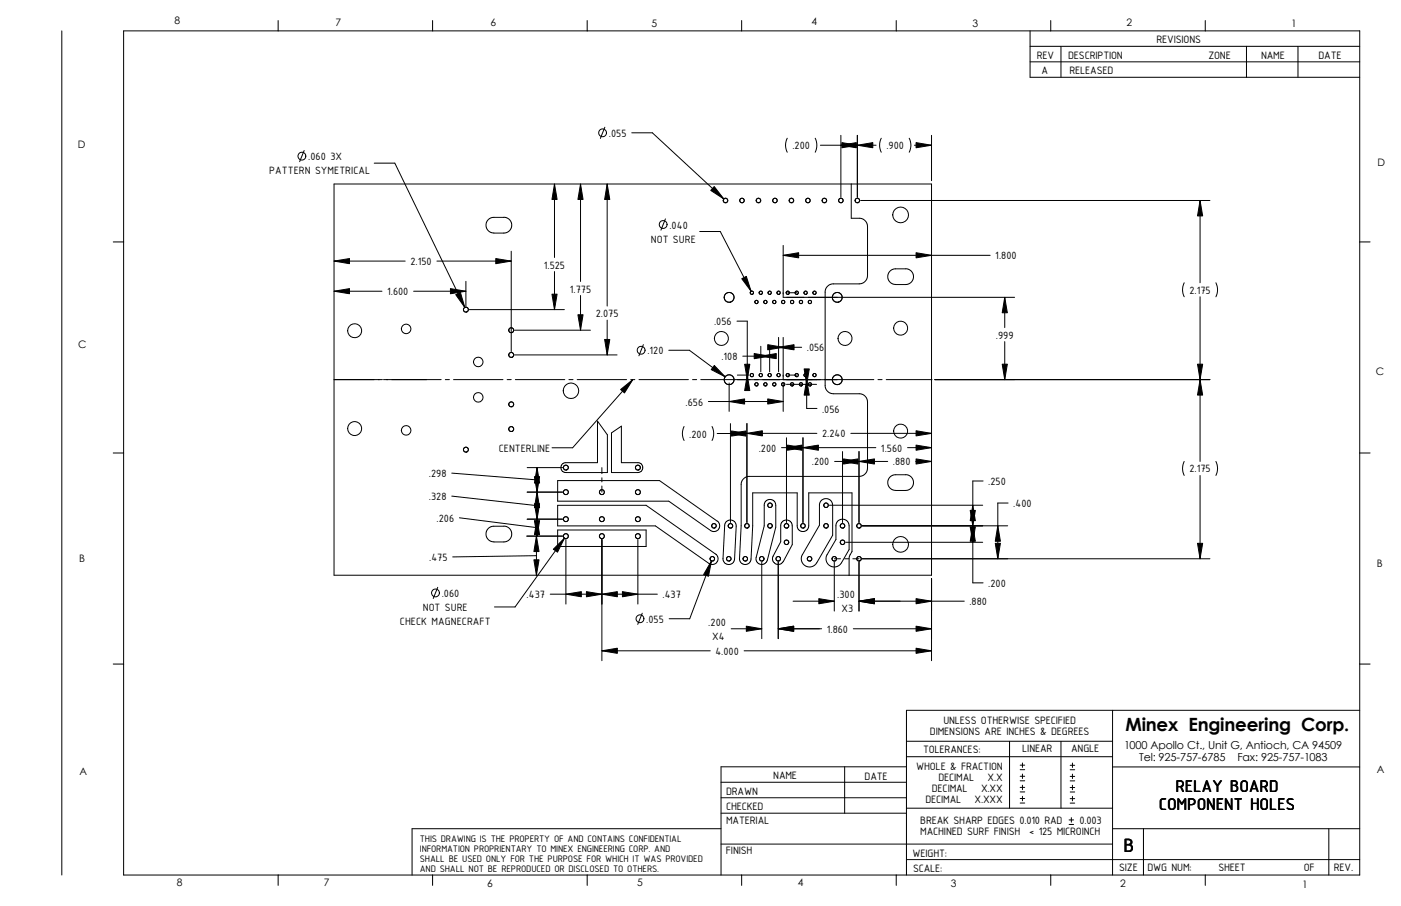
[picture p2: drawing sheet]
<svg xmlns="http://www.w3.org/2000/svg" width="432mm" height="279mm" viewBox="0 0 432 279" stroke-linecap="round" stroke-linejoin="round" font-family="sans-serif">
<g fill="none" stroke="#000" stroke-width=".31">
<path d="M19 9.5v260.4M38.1 9.5h381v260.4h-381zM85.7 6.3v3.2M133.3 6.3v3.2M181 6.3v3.2M228.6 6.3v3.2M276.2 6.3v3.2M317.5 9.5v14.3h101.6M317.5 19.1h101.6M317.5 14.3h101.6M323.9 6.3v3.2M327 14.3v9.5"/>
<path d="M371.5 6.3v3.2M384.2 14.3v9.5M400 14.3v9.5M186.4 39.2l-1.4 3.5M93.7 46.4l-1.3 3.5M103 56.7h184.1v120.7h-184.1zM115.3 50.3h6.4l21.6 44.5M170.9 56.7l.8 4.8h-1.6zM170.9 56.7v22.7M178.9 56.7l.8 4.8h-1.6zM178.9 56.7v30.1M187.1 56.7l.8 4.8h-1.5z"/>
<path d="M187.1 56.7v37.7M194.7 41h6.4l22 20.4M220.1 57.5l3 3.9-4-2.7zM242.6 42.6a4.7 4.7 0 0 0 0 4.3M251.2 42.6a4.8 4.8 0 0 1 0 4.3M252.8 44.8h17.2M259.2 44.8l4.7-.8v1.6zM259.2 41.7v19.1M259.5 44l4.7 .8-4.7 .8zM262.4 56.7v10.6l3.4 .2 1.1 .9 .4 .9 .1 16-.6 1.3-1.3 .9h-9l-1.1 .5-.9 1.1-.2 .7v29.4l.6 1.3 1.3 .8 8.9 .1 1.2 .5 .9 1.1 .2 1-.2 21.2-.9 1.3-1.5 .4h-34.1l-1.5 .7-.5 .6-.3 .9a221 221 0 0 1-.5 23.2l.4 1.2 1.1 .6 1.3-.3 .7-1.1 .6-10.5v-10.2h13.7v10.4l.6 1.1 1.2 .4 1.1-.4 .6-1.1 .1-10.4h13.3v18.1l-.9 1.9v5.4M264.2 44.8l4.8-.8v1.6zM264.2 41.7v19.1"/>
<path d="M271.6 42.6a4.8 4.8 0 0 0 0 4.3M280.2 42.6a4.7 4.7 0 0 1 0 4.3M281.8 44.8h5.3M282.3 44l4.8 .8-4.8 .8zM287.1 41.7v14M34.9 74.6h3.2M150.3 67.9l.7-.6 .9-.3 4.1 .1 .9 .5 .5 .6 .3 .9-.1 1-.5 1-1.1 .7h-4.5l-1.2-.8-.4-.9-.1-1.1zM152.8 79.7l4.8 .8-4.8 .8zM157.6 77.5v30.9M205.1 67.5l-1.4 3.5M215.6 71.4h6.4l9.5 18.4M241.4 78.7l4.7-.8v1.6z"/>
<path d="M241.4 75.7v16h71.3M241.4 78.7h63.8M265.3 61.8h107.6M282.3 77.9l4.8 .8-4.8 .8zM369.9 61.8l.8 4.8h-1.6zM369.9 61.8v25.4M419.1 74.6h3.2M103 80.5l4.7-.8v1.6zM103 89.8l4.7-.8v1.6zM103 80.5h21.9M103 89.8h14.7M127.5 89.8h16.1"/>
<path d="M134.7 80.5h22.9M138.8 89l4.8 .8-4.8 .8zM140.5 90.9l1.4-.7 1.4 4.6zM143.6 86.8v7.7M144.6 95.5h29.3M170.1 90.7h1.6l-.8 4.8zM170.9 83.7v11.8M178.1 97.1h1.6l-.8 4.7zM178.9 91.1v10.7M187.1 98.7v10.8M227.1 99h3.2v18.1M228.6 86l1.4-.8 1.5 4.6z"/>
<path d="M242.8 90.3h2.8M274.1 83.8l1.5-.9 4.2 .1 .9 .5 .5 .6 .3 .9v1l-.7 1.1-1 .6-4.5-.1-1.2-.8-.4-.8-.1-1.1zM309.7 91.7l.8 4.8h-1.6zM309.7 91.7v9.3M365 87.2a4.9 4.9 0 0 0 0 4.3M369.9 91.5v50.8M374.8 87.2a4.9 4.9 0 0 1 0 4.3M103 117.1h14.9M118.2 117.1h17.8M137.2 117.1h1.3M139.8 117.1h15.2M156.3 117.1h1.3"/>
<path d="M158.6 101.8h23.4M158.6 109.5h31.6M158.8 117.1h15.3M175.3 117.1h1.3M177.9 117.1h15.2M186.4 104.7h1.5l-.8 4.8zM194.4 117.1h1.3M195 117.1l-18.5 21h-6.4M196.9 117.1h15.3M198.3 106.3l-1.4 3.4M206.1 108h6.4l11 8.2M213.4 117.1h1.3"/>
<path d="M216 117.1h15.2M220.2 112.7l3.3 3.5-4.3-2.2zM224.7 118.1v8.8M227.3 115.7h3.4M227.3 117.1h13.1M228.9 109.8h8.3M229.5 112.3h1.6l-.8 4.8zM230.3 115.7l.8 4.7h-1.6zM232.5 109l4.7 .8-4.7 .8zM232.5 117.1h1.3M234.5 109.8l4.7-.8v1.6zM234.5 106.8v7.9"/>
<path d="M235 117.1h15.3M236.6 106.3l4.8 .8-4.8 .8zM237.2 106.8v7.9M240 107.1l4.7-.8v1.6zM240 107.1h7.1M240 104.1v10.6M241.4 104.1v13h16.6M241.4 118.1v8.8M242.4 118.5h9.3M242.8 115.7h2.8M247.8 113.8h1.6l-.8 4.7zM248.6 117.1l.8 4.8h-1.6z"/>
<path d="M248.6 117.1v8.9h3.2M251.5 117.1h1.3M254.1 117.1h15.2M270.6 117.1h1.3M273.1 117.1h14.1l-.2 .1M287 117l.2 .2M288.1 117.1h84.8M308.9 112.3h1.6l-.8 4.8zM309.7 105.3v11.8M369.1 112.3h1.6l-.8 4.8zM369.9 117.1l.8 4.7h-1.6zM34.9 139.7h3.2"/>
<path d="M184.1 129.9l3.1 4.2v11.6h-12.8l-.9-.3-.5-.6-.1-.8 .3-.8 .8-.5h10.1zM188.5 133.5l3-2.1v11.3l5.7 .1 .6 .4 .3 .8-.1 .7-.4 .7-1 .3h-8.1zM191.3 120.1l3.7-3-2.5 4.1zM210.8 131.5a4.7 4.7 0 0 0 0 4.3M218.3 123.8h23.1M219.5 131.5a4.8 4.8 0 0 1 0 4.3M221 133.7h9.2M224.7 123.8l4.8-.8v1.6zM225.1 133.7l4.8-.8v1.6zM225.1 130.6v30.5M225.4 132.9l4.8 .8-4.8 .8zM230.2 133.6l4.8-.8v1.6z"/>
<path d="M230.2 133.6h21.6M230.2 130.6v30.5M236.6 123l4.8 .8-4.8 .8zM240.9 138h29M242.4 138l4.8-.7v1.6zM242.4 135v26.1M242.7 137.3l4.8 .7-4.8 .9zM247.5 138l4.7-.7v1.6zM247.5 135v26.1M259.7 139.3v21.8M262.2 133.6h24.9M264.8 139.3v21.8"/>
<path d="M279.7 138h7.4M282.3 137.3l4.8 .7-4.8 .9zM282.3 132.8l4.8 .8-4.8 .8zM419.1 139.7h3.2M139.2 153l26.3 2.9M139.2 145.9l26.3 2.1M141.6 159.7l23.9 3M162.5 151.8h10.9M162.5 144.2h10.9M164.7 155.3h1.6l-.8 4.8zM164.7 147h1.6l-.8 4.8zM165.5 151.8l.8 4.7h-1.6z"/>
<path d="M165.5 144.2l.8 4.8h-1.6zM165.5 144.2v21.1M171.9 148.2h31.4l17.8 12.5 .6 .7 .1 1.2-.4 .7-.7 .5-.7 .1-.8-.2-13.1-9.1h-34.2zM185.5 144.2v1.9M185.5 147.3v1.3M185.5 149.9v1.9M236 154.6l.8-.5h.9l.8 .3 .5 .8 .1 7.4-2.7 10.4-.7 .8-1.1 .3-1.3-.7-.3-1.3 2.5-9.9v-6.7zM253.2 154.3l.9-.5h1l.8 .5 .6 .9 .1 9.9-5.2 8.9-.9 .7-1.5 .1-.9-.4-.6-.5-.5-1v-1l5.6-9.9v-6.5zM255.6 155.8h47.3M257.2 142.3h16.4M259.7 142.3l4.7-.8v1.6zM260 141.5l4.8 .8-4.8 .8z"/>
<path d="M264.8 142.3l4.7-.8v1.6zM274.1 147.3l1.5-.9 4.2 .1 .9 .5 .5 .6 .3 .9v1l-.5 .9-1.2 .8-4.5-.1-1-.6-.6-1-.1-1.1zM282.2 142.3h4.9M282.3 141.5l4.8 .8-4.8 .8zM299 157.4h1.6l-.8 4.8zM299.8 155.8l.8 4.8h-1.6zM303 148.3h-3.2v31.4h3.2M310.7 155.1h-3.2v17.2M365 142.3a4.9 4.9 0 0 0 0 4.3M369.9 146.6v25.7M374.8 142.3a4.9 4.9 0 0 1 0 4.3M150.5 162.9l1.4-.6 4.2 .1 .8 .4 .6 .8 .2 .8-.1 1.1-.7 1-.9 .5h-4.5l-1.2-.8-.4-.9v-1.3z"/>
<path d="M162.3 165.3h11.1M162.5 160.1h10.9M164.5 172.6h1.6l-.8 4.8zM164.7 160.6h1.6l-.8 4.7zM165.3 165.3l.8 4.8h-1.6zM165.3 171.4l-25.8 .3M165.3 165.3v12.1M165.5 160.1l.8 4.8h-1.6zM170.5 169.4l3.5-3.4-2.2 4.3zM171.9 163.4h27.2v5.1h-27.2zM174 166l-15.3 21.2h-6.3M174.4 166.3v20"/>
<path d="M185.5 166.3v37.5M196.6 166.3v20M219.3 173l-.9 4.7-1.5-.5zM219.3 173l-6.7 17.8h-6.4M220.6 170.9l.7 1-.2 1.3-.9 .7h-1.4l-16.8-11.7h-30.1v-6.4h27.2l21.5 15.1M223.7 161l.9-.6h1l1 .7 .3 1-.5 10.5-.6 1.1-1.1 .4-1.2-.4-.7-1.3 .6-10.5zM234.8 173.3v23.7M239.9 173.3v23.7M241 161l.8-.5 .9-.1 .7 .3 .6 .7 .2 6.6-2.9 5.4-.8 .5-.9 .2-1.1-.6-.4-1.4 2.5-5v-5.2zM257.1 172.3h1.9M257.1 173.3v15.1M258.2 160.8l.8-.6 1.1-.1 .8 .4 .7 .9 .1 8.1-2.6 4.5-1 .7-1.3 .1-.9-.2-.8-.7-.5-1v-.9l.3-.9 2.7-4.7v-4.5z"/>
<path d="M260.3 172.3h1.3M260.7 167.2h42.2M262.8 172.3h2M264.8 173.3v15.1M265.8 162.2h44.8M265.8 172.3h107.1M287.1 178.4v25.4M299 162.5h1.6l-.8 4.7zM299.8 162.2l.8 4.7h-1.6zM306.7 167.6h1.6l-.8 4.7zM307.5 162.2l.8 4.7h-1.6zM369.1 167.6h1.6l-.8 4.7z"/>
<path d="M134.9 181.1l-1.4 3.5M169.6 183.2h33M174.4 183.2l4.8-.7v1.5zM180.7 182.5l4.8 .7-4.8 .8zM185.5 183.2l4.8-.7v1.5zM191.8 182.5l4.8 .7-4.8 .8zM198 189.1l-1.4 3.5M225.4 193.9h9.4M230 193.1l4.8 .8-4.8 .8zM239.9 193.9l4.7-.8v1.6zM239.9 193.9h13.3M244.4 185.4h12.7"/>
<path d="M252.4 184.6l4.7 .8-4.7 .8zM263 193.9h24.1M264.8 185.4l4.7-.8v1.6zM264.8 185.4h32.4M282.3 184.6l4.8 .8-4.8 .8zM282.3 193.1l4.8 .8-4.8 .8zM282.3 199.9l4.8 .8-4.8 .8zM34.9 204.8h3.2M185.5 200.7l4.8-.8v1.6zM185.5 200.7h33.4M229.3 200.7h57.8M342.9 219.1v50.8"/>
<path d="M419.1 204.8h3.2M419.1 219.1h-139.7v50.8M260.3 236.5v14.3M279.4 233.4h63.5M279.4 236.5h-57.2v33.3M279.4 228.6h63.5M311.1 228.6v20.6M314.4 237.4h1.4M314.4 236h1.4M314.4 239.4h1.4M315.1 235.3v1.4M315.1 238.7v1.4"/>
<path d="M327 228.6v20.6M329.8 237.4h1.4M329.8 239.4h1.4M329.8 236h1.4M330.5 235.3v1.4M330.5 238.7v1.4M342.9 236.5h76.2M222.2 255.6h-95.2v14.3M222.2 250.8h57.2M222.2 241.2h57.2M222.2 246h57.2M279.4 249.2h63.5"/>
<path d="M314.4 240.8h1.4M314.4 244.2h1.4M314.4 242.8h1.4M314.4 247.6h1.4M314.4 246.3h1.4M315.1 242.1v1.4M315.1 245.6v1.4M329.5 254.3h1.4M329.5 252.9h1.4M329.8 240.8h1.4M329.8 244.2h1.4M329.8 247.7h1.4"/>
<path d="M329.8 246.3h1.4M329.8 242.9h1.4M330.2 252.2v1.4M330.5 242.2v1.3M330.5 245.6v1.4M342.9 255.6h76.2M352.4 255.6v14.3M409.6 255.6v14.3M85.7 269.9v3.2M133.3 269.9v3.2M181 269.9v3.2M222.2 260.3h120.7"/>
<path d="M228.6 269.9v3.2M276.2 269.9v3.2M279.4 265.1h139.7M323.9 269.9v3.2M371.5 269.9v3.2"/>
<circle cx="93" cy="48.2" r="1.21"/>
<circle cx="185.7" cy="41" r="1.21"/>
<circle cx="204.4" cy="69.2" r="1.21"/>
<circle cx="223.6" cy="61.8" r=".7"/>
<circle cx="228.7" cy="61.8" r=".7"/>
<circle cx="233.8" cy="61.8" r=".7"/>
<circle cx="238.8" cy="61.8" r=".7"/>
<circle cx="243.9" cy="61.8" r=".7"/>
<circle cx="249" cy="61.8" r=".7"/>
<circle cx="254.1" cy="61.8" r=".7"/>
<circle cx="259.2" cy="61.8" r=".7"/>
<circle cx="264.2" cy="61.8" r=".7"/>
<circle cx="277.6" cy="66.3" r="2.42"/>
<circle cx="143.6" cy="95.5" r=".76"/>
<circle cx="143.6" cy="95.5" r=".77"/>
<circle cx="224.7" cy="91.7" r="1.52"/>
<circle cx="231.7" cy="90.3" r=".51"/>
<circle cx="233.1" cy="93.1" r=".51"/>
<circle cx="233.2" cy="93.1" r=".51"/>
<circle cx="234.5" cy="90.3" r=".51"/>
<circle cx="235.9" cy="93.1" r=".51"/>
<circle cx="237.2" cy="90.3" r=".51"/>
<circle cx="238.6" cy="93.1" r=".51"/>
<circle cx="238.7" cy="93.1" r=".51"/>
<circle cx="240" cy="90.3" r=".51"/>
<circle cx="241.4" cy="93.1" r=".51"/>
<circle cx="242.8" cy="90.3" r=".51"/>
<circle cx="244.1" cy="93.1" r=".52"/>
<circle cx="244.1" cy="93.1" r=".51"/>
<circle cx="245.6" cy="90.3" r=".5"/>
<circle cx="245.6" cy="90.3" r=".51"/>
<circle cx="246.9" cy="93.1" r=".51"/>
<circle cx="248.3" cy="90.3" r=".51"/>
<circle cx="249.6" cy="93.1" r=".51"/>
<circle cx="251" cy="90.3" r=".51"/>
<circle cx="258" cy="91.7" r="1.52"/>
<circle cx="258.1" cy="91.7" r="1.52"/>
<circle cx="109.3" cy="102" r="2.16"/>
<circle cx="125.2" cy="101.4" r="1.47"/>
<circle cx="147.4" cy="111.6" r="1.48"/>
<circle cx="157.6" cy="109.5" r=".76"/>
<circle cx="157.6" cy="101.9" r=".76"/>
<circle cx="157.6" cy="109.5" r=".77"/>
<circle cx="157.6" cy="101.8" r=".77"/>
<circle cx="197.6" cy="108" r="1.21"/>
<circle cx="222.3" cy="104.4" r="2.16"/>
<circle cx="224.7" cy="117.1" r="1.52"/>
<circle cx="231.7" cy="115.7" r=".51"/>
<circle cx="233.1" cy="118.5" r=".51"/>
<circle cx="233.2" cy="118.5" r=".51"/>
<circle cx="234.5" cy="115.7" r=".51"/>
<circle cx="235.9" cy="118.5" r=".51"/>
<circle cx="237.2" cy="115.7" r=".51"/>
<circle cx="238.6" cy="118.5" r=".51"/>
<circle cx="238.7" cy="118.5" r=".51"/>
<circle cx="240" cy="115.7" r=".51"/>
<circle cx="241.4" cy="118.5" r=".51"/>
<circle cx="242.8" cy="115.7" r=".51"/>
<circle cx="244.1" cy="118.5" r=".52"/>
<circle cx="244.1" cy="118.5" r=".51"/>
<circle cx="245.6" cy="115.7" r=".5"/>
<circle cx="245.6" cy="115.7" r=".51"/>
<circle cx="246.9" cy="118.5" r=".51"/>
<circle cx="248.3" cy="115.7" r=".51"/>
<circle cx="249.6" cy="118.5" r=".51"/>
<circle cx="251" cy="115.7" r=".51"/>
<circle cx="258" cy="117.1" r="1.52"/>
<circle cx="258.1" cy="117.1" r="1.52"/>
<circle cx="260.4" cy="104.4" r="2.16"/>
<circle cx="277.6" cy="101.2" r="2.16"/>
<circle cx="109.3" cy="132.2" r="2.16"/>
<circle cx="125.2" cy="132.7" r="1.48"/>
<circle cx="143.6" cy="138.7" r=".76"/>
<circle cx="143.6" cy="138.7" r=".77"/>
<circle cx="147.4" cy="122.5" r="1.48"/>
<circle cx="157.6" cy="124.7" r=".76"/>
<circle cx="157.6" cy="132.3" r=".76"/>
<circle cx="157.6" cy="124.7" r=".77"/>
<circle cx="157.6" cy="132.3" r=".77"/>
<circle cx="176" cy="120.5" r="2.39"/>
<circle cx="277.6" cy="133" r="2.16"/>
<circle cx="174.4" cy="144.2" r=".75"/>
<circle cx="174.4" cy="144.2" r=".77"/>
<circle cx="174.4" cy="151.8" r=".76"/>
<circle cx="185.5" cy="151.8" r=".76"/>
<circle cx="185.5" cy="151.8" r=".77"/>
<circle cx="196.6" cy="144.2" r=".76"/>
<circle cx="196.6" cy="151.8" r=".77"/>
<circle cx="237.3" cy="155.8" r=".7"/>
<circle cx="254.6" cy="155.8" r=".7"/>
<circle cx="174.4" cy="160.1" r=".75"/>
<circle cx="174.4" cy="165.3" r=".76"/>
<circle cx="185.5" cy="160.1" r=".76"/>
<circle cx="185.5" cy="165.4" r=".76"/>
<circle cx="185.5" cy="165.3" r=".77"/>
<circle cx="196.6" cy="160.1" r=".76"/>
<circle cx="196.6" cy="165.3" r=".77"/>
<circle cx="219.5" cy="172.3" r=".7"/>
<circle cx="220" cy="162.2" r=".7"/>
<circle cx="220.1" cy="162.2" r=".7"/>
<circle cx="224.6" cy="172.3" r=".7"/>
<circle cx="225.1" cy="162.2" r=".7"/>
<circle cx="229.7" cy="172.3" r=".7"/>
<circle cx="230.2" cy="162.2" r=".7"/>
<circle cx="234.8" cy="172.3" r=".7"/>
<circle cx="237.3" cy="162.2" r=".7"/>
<circle cx="239.9" cy="172.3" r=".7"/>
<circle cx="242.4" cy="162.2" r=".7"/>
<circle cx="242.4" cy="167.3" r=".7"/>
<circle cx="242.4" cy="167.2" r=".7"/>
<circle cx="247.5" cy="162.2" r=".7"/>
<circle cx="249.5" cy="172.3" r=".7"/>
<circle cx="254.6" cy="162.2" r=".7"/>
<circle cx="257.1" cy="172.3" r=".7"/>
<circle cx="259.7" cy="167.3" r=".7"/>
<circle cx="259.7" cy="162.2" r=".7"/>
<circle cx="259.7" cy="167.2" r=".7"/>
<circle cx="264.8" cy="172.3" r=".7"/>
<circle cx="264.8" cy="162.2" r=".7"/>
<circle cx="277.6" cy="167.9" r="2.42"/>
<circle cx="134.2" cy="182.9" r="1.21"/>
<circle cx="197.2" cy="190.8" r="1.21"/>
</g>
<g fill="#000">
<path d="M170.9 56.7l.8 4.8h-1.6zM178.9 56.7l.8 4.8h-1.6zM187.1 56.7l.8 4.8h-1.5zM259.2 44.8l4.7-.8v1.6zM264.2 44.8l4.8-.8v1.6zM259.5 44l4.7 .8-4.7 .8zM282.3 44l4.8 .8-4.8 .8zM220.1 57.5l3 3.9-4-2.7zM241.4 78.7l4.7-.8v1.6zM282.3 77.9l4.8 .8-4.8 .8zM369.9 61.8l.8 4.8h-1.6zM103 80.5l4.7-.8v1.6z"/>
<path d="M103 89.8l4.7-.8v1.6zM140.5 90.9l1.4-.7 1.4 4.6zM138.8 89l4.8 .8-4.8 .8zM152.8 79.7l4.8 .8-4.8 .8zM170.1 90.7h1.6l-.8 4.8zM228.6 86l1.4-.8 1.5 4.6zM309.7 91.7l.8 4.8h-1.6zM178.1 97.1h1.6l-.8 4.7zM186.4 104.7h1.5l-.8 4.8zM191.3 120.1l3.7-3-2.5 4.1zM220.2 112.7l3.3 3.5-4.3-2.2zM230.3 115.7l.8 4.7h-1.6z"/>
<path d="M229.5 112.3h1.6l-.8 4.8zM234.5 109.8l4.7-.8v1.6zM232.5 109l4.7 .8-4.7 .8zM240 107.1l4.7-.8v1.6zM236.6 106.3l4.8 .8-4.8 .8zM248.6 117.1l.8 4.8h-1.6zM247.8 113.8h1.6l-.8 4.7zM308.9 112.3h1.6l-.8 4.8zM369.1 112.3h1.6l-.8 4.8zM369.9 117.1l.8 4.7h-1.6zM224.7 123.8l4.8-.8v1.6zM225.1 133.7l4.8-.8v1.6z"/>
<path d="M230.2 133.6l4.8-.8v1.6zM225.4 132.9l4.8 .8-4.8 .8zM236.6 123l4.8 .8-4.8 .8zM242.4 138l4.8-.7v1.6zM247.5 138l4.7-.7v1.6zM242.7 137.3l4.8 .7-4.8 .9zM282.3 137.3l4.8 .7-4.8 .9zM282.3 132.8l4.8 .8-4.8 .8zM165.5 151.8l.8 4.7h-1.6zM165.5 144.2l.8 4.8h-1.6zM164.7 147h1.6l-.8 4.8zM259.7 142.3l4.7-.8v1.6z"/>
<path d="M264.8 142.3l4.7-.8v1.6zM260 141.5l4.8 .8-4.8 .8zM282.3 141.5l4.8 .8-4.8 .8zM299.8 155.8l.8 4.8h-1.6zM165.3 165.3l.8 4.8h-1.6zM164.5 172.6h1.6l-.8 4.8zM165.5 160.1l.8 4.8h-1.6zM164.7 160.6h1.6l-.8 4.7zM164.7 155.3h1.6l-.8 4.8zM170.5 169.4l3.5-3.4-2.2 4.3zM219.3 173l-.9 4.7-1.5-.5zM299 157.4h1.6l-.8 4.8z"/>
<path d="M299.8 162.2l.8 4.7h-1.6zM299 162.5h1.6l-.8 4.7zM306.7 167.6h1.6l-.8 4.7zM307.5 162.2l.8 4.7h-1.6zM369.1 167.6h1.6l-.8 4.7zM174.4 183.2l4.8-.7v1.5zM185.5 183.2l4.8-.7v1.5zM180.7 182.5l4.8 .7-4.8 .8zM191.8 182.5l4.8 .7-4.8 .8zM230 193.1l4.8 .8-4.8 .8zM239.9 193.9l4.7-.8v1.6zM252.4 184.6l4.7 .8-4.7 .8z"/>
<path d="M264.8 185.4l4.7-.8v1.6zM282.3 184.6l4.8 .8-4.8 .8zM282.3 193.1l4.8 .8-4.8 .8zM185.5 200.7l4.8-.8v1.6zM282.3 199.9l4.8 .8-4.8 .8z"/>
</g>
<text font-size="6.4" x="346.3" y="262.8">B</text>
<g font-size="5.6">
<text x="346.8" y="225.3">Minex Engineering Corp.</text>
<text x="362.4" y="244.2">RELAY BOARD</text>
<text x="357.3" y="249.8">COMPONENT HOLES</text>
</g>
<g font-size="3.6">
<text x="356.4" y="13.4">REVISIONS</text>
<text x="319.6" y="18.2">REV</text>
<text x="321" y="22.7">A</text>
<text x="329.2" y="18.2">DESCRIPTION</text>
<text x="329.6" y="22.7">RELEASED</text>
<text x="372.4" y="18.1">ZONE</text>
<text x="388.7" y="18.1">NAME</text>
<text x="406.4" y="18.1">DATE</text>
<text x="286.6" y="226.7">DIMENSIONS ARE INCHES &amp; DEGREES</text>
<text x="290.8" y="223.3">UNLESS OTHERWISE SPECIFIED</text>
<text x="284.5" y="232.2">TOLERANCES:</text>
<text x="315.1" y="232">LINEAR</text>
<text x="330.1" y="231.9">ANGLE</text>
<text x="282.4" y="237.4">WHOLE &amp; FRACTION</text>
<text x="223.8" y="245.1">DRAWN</text>
<text x="238.3" y="240.3">NAME</text>
<text x="266.5" y="240.4">DATE</text>
<text x="287.2" y="244.2">DECIMAL</text>
<text x="289.2" y="240.8">DECIMAL</text>
<text x="302.4" y="244.2">X.XX</text>
<text x="304.4" y="240.8">X.X</text>
<text x="223.8" y="249.9">CHECKED</text>
<text x="285.2" y="247.6">DECIMAL</text>
<text x="300.4" y="247.6">X.XXX</text>
<text x="223.8" y="254">MATERIAL</text>
<text x="283.6" y="257.6">MACHINED SURF FINISH</text>
<text x="283.6" y="254.1">BREAK SHARP EDGES 0.010 RAD</text>
<text x="317.2" y="257.6">&lt; 125 MICROINCH</text>
<text x="332.7" y="254.1">0.003</text>
<text x="223.8" y="263.3">FINISH</text>
<text x="281.3" y="264.2">WEIGHT:</text>
<text x="281.4" y="268.9">SCALE:</text>
<text x="344.9" y="268.6">SIZE</text>
<text x="353.7" y="268.7">DWG NUM:</text>
<text x="375.5" y="268.7">SHEET</text>
<text x="401.8" y="268.7">OF</text>
<text x="411.1" y="268.7">REV.</text>
</g>
<g font-size="3.5">
<text x="187.7" y="42.2">.055</text>
<text x="244.2" y="46">.200</text>
<text x="273.2" y="46">.900</text>
<text x="83" y="53.7">PATTERN SYMETRICAL</text>
<text x="95" y="49.4">.060</text>
<text x="101.8" y="49.4">3X</text>
<text x="206.3" y="70.5">.040</text>
<text x="200.6" y="74.8">NOT SURE</text>
<text x="126.5" y="81.8">2.150</text>
<text x="167.6" y="82.8">1.525</text>
<text x="306.8" y="80">1.800</text>
<text x="119.3" y="91.1">1.600</text>
<text x="175.6" y="90.2">1.775</text>
<text x="366.6" y="90.6">2.175</text>
<text x="183.6" y="97.8">2.075</text>
<text x="220.1" y="100.3">.056</text>
<text x="307" y="104.4">.999</text>
<text x="199.5" y="109.3">.120</text>
<text x="222.3" y="111.1">.108</text>
<text x="248.7" y="108.4">.056</text>
<text x="211.3" y="125.1">.656</text>
<text x="253.4" y="127.2">.056</text>
<text x="212.4" y="134.9">.200</text>
<text x="253.4" y="134.9">2.240</text>
<text x="153.7" y="139.4">CENTERLINE</text>
<text x="233.8" y="139.3">.200</text>
<text x="250.2" y="143.6">.200</text>
<text x="271.5" y="139.3">1.560</text>
<text x="275.2" y="143.6">.880</text>
<text x="132.2" y="147.2">.298</text>
<text x="304.6" y="149.6">.250</text>
<text x="366.6" y="145.7">2.175</text>
<text x="132.2" y="154.2">.328</text>
<text x="134.6" y="160.9">.206</text>
<text x="312.3" y="156.4">.400</text>
<text x="132.3" y="173">.475</text>
<text x="136.2" y="184.1">.060</text>
<text x="162.3" y="184.5">.437</text>
<text x="204.2" y="184.5">.437</text>
<text x="258.1" y="184.5">.300</text>
<text x="304.6" y="181">.200</text>
<text x="130.3" y="188.4">NOT SURE</text>
<text x="259.4" y="188.8">X3</text>
<text x="298.8" y="186.6">.880</text>
<text x="123.3" y="192.7">CHECK MAGNECRAFT</text>
<text x="199.2" y="192.1">.055</text>
<text x="218.3" y="193">.200</text>
<text x="219.5" y="197.3">X4</text>
<text x="254.8" y="195.2">1.860</text>
<text x="220.5" y="202">4.000</text>
</g>
<g font-size="3.4">
<text x="346.4" y="230.8">1000 Apollo Ct., Unit G, Antioch, CA 94509</text>
<text x="351.1" y="234.7">Tel: 925-757-6785</text>
<text x="381.4" y="234.7">Fax: 925-757-1083</text>
</g>
<g font-size="3.2">
<text x="53.8" y="7.4">8</text>
<text x="103.4" y="7.9">7</text>
<text x="151.2" y="8.1">6</text>
<text x="200.8" y="8.4">5</text>
<text x="250.1" y="7.7">4</text>
<text x="299.7" y="8.2">3</text>
<text x="347.2" y="7.9">2</text>
<text x="397.9" y="8.3">1</text>
<text x="24" y="45.5">D</text>
<text x="424.5" y="51.1">D</text>
<text x="24.1" y="107.3">C</text>
<text x="424.1" y="115.6">C</text>
<text x="24.4" y="173.2">B</text>
<text x="424.3" y="174.8">B</text>
<text x="24.5" y="238.9">A</text>
<text x="424.3" y="238.4">A</text>
<text x="129.4" y="259.7">THIS DRAWING IS THE PROPERTY OF AND CONTAINS CONFIDENTIAL</text>
<text x="129.4" y="262.7">INFORMATION PROPRIENTARY TO MINEX ENGINEERING CORP. AND</text>
<text x="129.4" y="265.8">SHALL BE USED ONLY FOR THE PURPOSE FOR WHICH IT WAS PROVIDED</text>
<text x="129.4" y="268.8">AND SHALL NOT BE REPRODUCED OR DISCLOSED TO OTHERS.</text>
<text x="54.5" y="273.3">8</text>
<text x="99.8" y="273.3">7</text>
<text x="150.1" y="273.7">6</text>
<text x="196.4" y="273.3">5</text>
<text x="245.9" y="273.3">4</text>
<text x="293" y="273.4">3</text>
<text x="345.3" y="273.5">2</text>
<text x="401.3" y="273.7">1</text>
</g>
</svg>
